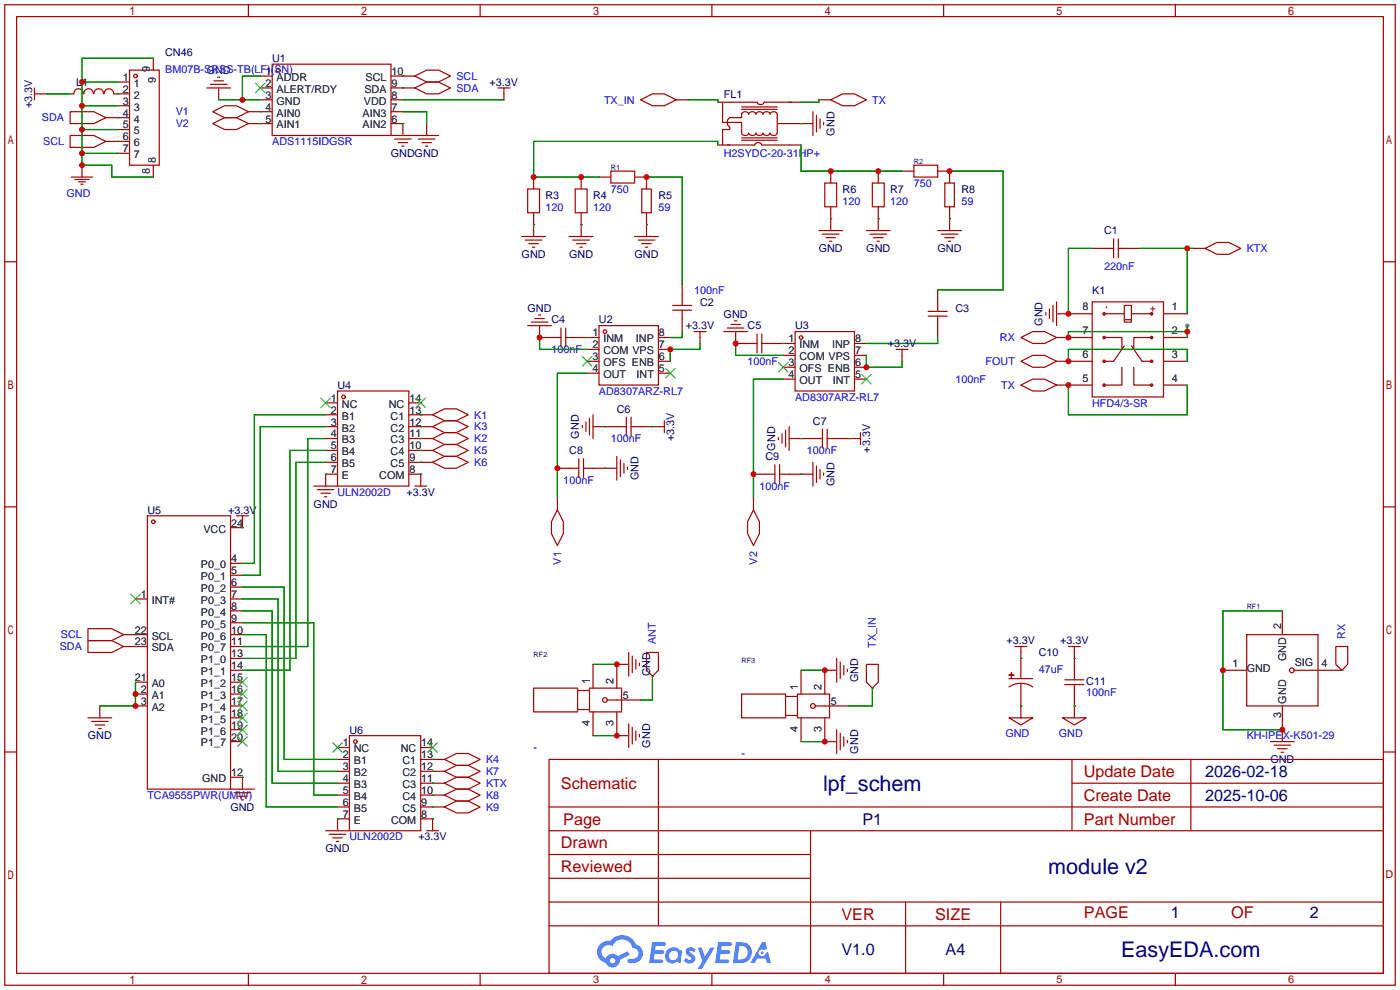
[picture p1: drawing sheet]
<svg xmlns="http://www.w3.org/2000/svg" width="299mm" height="212mm" viewBox="0 0 299 212" stroke-linecap="round" stroke-linejoin="round" font-family="sans-serif">
<circle cx="253.7" cy="69.6" r=".51" fill="#999"/>
<g fill="none" stroke="#a10000" stroke-width=".25">
<path d="M1 1h297.2v209.6h-297.2zM3.6 3.6h292.1v204.4h-292.1zM53.1 1v2.6M102.6 1v2.6M152.1 1v2.6M201.7 1v2.6M251.2 1v2.6M1 55.9h2.6M295.7 55.9h2.5M1 108.3h2.6M295.7 108.3h2.5M1 160.7h2.6"/>
<path d="M117.3 162.3h178.4v45.7h-178.4zM117.3 177.5h178.4M117.3 172.5h178.4M140.7 162.3v35.6M173.2 177.5v30.5M229.1 162.3v15.2M229.1 167.4h66.6M254.5 162.3v15.2M295.7 160.7h2.5M117.3 182.6h55.9M117.3 197.9h178.4M117.3 192.8h178.4"/>
<path d="M117.3 187.7h55.9M193.5 192.8v15.2M213.9 192.8v15.2M53.1 208v2.6M102.6 208v2.6M152.1 208v2.6M201.7 208v2.6M251.2 208v2.6"/>
</g>
<g fill="#5487ff">
<path d="M146.9 202.7a1.3 1.3 0 0 1 1.8 .3l-.4 .6a.54 .54 0 0 0-.9-.2l.1 .2a1.34 1.34 0 0 1 1 1.8 1.47 1.47 0 0 1-2.4-.1l.5-.6 .8 .5a.31 .31 0 0 0 .4-.3 .31 .31 0 0 0-.3-.4 1.12 1.12 0 0 1-.6-1.8z"/>
<path d="M149.1 202.5h.9l.6 2 1.2-2h.9l-2.7 4.6h-.9l1-1.7z"/>
<path d="M139.4 201.4h1.6a1.31 1.31 0 0 1 1.2 .2 .4 .4 0 0 1-.3 .5l-1.8 .1-.1 .9h1.6a.4 .4 0 0 1 .4 .4 .4 .4 0 0 1-.4 .4h-1.7l-.2 1.2h1.4a.46 .46 0 0 1 .5 0 .46 .46 0 0 1 .1 .5l-.3 .2h-2.7z"/>
<path d="M153.5 201.4h1.6a1.32 1.32 0 0 1 1.2 .2 .39 .39 0 0 1-.3 .5l-1.8 .1-.1 .9h1.7a.4 .4 0 0 1 .3 .4 .4 .4 0 0 1-.4 .4h-1.7l-.2 1.2h1.4a.46 .46 0 0 1 .5 0 .46 .46 0 0 1 .1 .5l-.3 .2h-2.7z"/>
<path d="M162.9 201.4h.7l.4 1.3-.7 .4a.75 .75 0 0 0-1.1 .3 .75 .75 0 0 0 .5 1 .75 .75 0 0 0 .9-.7l.5-.2 .7 2.3h-.9l-.2-.9h-1.9l-.5 .9h-.9z"/>
<path d="M157.3 201.4l-.7 4.4h1.5a2.27 2.27 0 0 0 2.6-2.2 2.27 2.27 0 0 0-2.7-2.2zM158 202.1a1.5 1.5 0 0 1 1.8 1.6 1.5 1.5 0 0 1-1.9 1.4h-.3z"/>
<path d="M142.7 203a1.6 1.6 0 0 0-.3 2.3 1.6 1.6 0 0 0 2.3 .2l.8 .3 .3-2.4-.2-.3-.4-.1a1.58 1.58 0 0 0-2.5 0zM143.3 203.5a.98 .98 0 0 1 1.6 .4 .98 .98 0 0 1-1.1 1.3 .94 .94 0 0 1-.8-.7 .94 .94 0 0 1 .3-1z"/>
<path d="M128.3 201.8a2.37 2.37 0 0 0 1.2 4 1.54 1.54 0 0 0 1.7 1 1.54 1.54 0 0 0 1.3-1.6l2.1-1.1-.5-.8-2 1a1.57 1.57 0 0 0-2.6 .5 1.5 1.5 0 0 1-.8-2.1 1.5 1.5 0 0 1 2.2-.5 2.23 2.23 0 0 1 2.3-1.4 2.23 2.23 0 0 1 2 1.8 1.16 1.16 0 0 1 1.2 1.1 1.16 1.16 0 0 1-1.1 1.2h-.6a.47 .47 0 0 0-.6 .4 .47 .47 0 0 0 .4 .5 2.17 2.17 0 0 0 2.5-.9 2.17 2.17 0 0 0-.3-2.7l-.8-.4a3.2 3.2 0 0 0-5.5-.7l-1.1 .1zM130.4 205.3a.58 .58 0 0 1 1.1 0 .58 .58 0 0 1-1.1 0z"/>
<circle cx="162.9" cy="203.6" r=".28"/>
</g>
<g fill="none" stroke="#a10000" stroke-width=".25">
<path d="M7.4 18.8v2.5M25.1 17.5h2.6M27.7 15h6.3v20.3h-6.3zM32.8 12.4v2.6M44.2 18.8h5.1M45 18h3.5M45.7 17.3h2.1M46.5 16.5h.5M46.7 18.8v2.5M55.6 16.3h2.6M55.6 18.8h2.6M58.2 13.7h25.4v15.3h-25.4z"/>
<path d="M83.6 16.3h5M83.6 18.8h5M88.6 16.3l2.6-1.3h2.5l2.6 1.3-2.6 1.2h-2.5zM88.6 18.8l2.6-1.3h2.5l2.6 1.3-2.6 1.3h-2.5zM106.4 18.8h2.6M107.7 18.8v2.5M7.4 20.1h2.5M15 23.9h5.1l2.5 1.2-2.5 1.3h-5.1zM15 29h5.1l2.5 1.2-2.5 1.3h-5.1zM15 20.1h.7M15.2 37.8h4.6M15.8 20.1a1.01 1.01 0 0 1 1-1.1 1.01 1.01 0 0 1 1 1.1"/>
<path d="M16 38.4h3M16.8 38.9h1.5M17.3 39.4h.5M17.5 35.3h.1M17.5 35.3v2.5M17.9 20.1a1.01 1.01 0 0 1 1-1.1 1.01 1.01 0 0 1 1.1 1.1M20.1 20.1a1.01 1.01 0 0 1 1-1.1 1.01 1.01 0 0 1 1 1.1M22.3 20.1a1.01 1.01 0 0 1 1-1.1 1.01 1.01 0 0 1 1 1.1M22.6 25.1h5.1M22.6 30.2h5.1M24.4 20.1h3.3M25.1 22.6h2.6"/>
<path d="M25.1 27.7h2.6M25.1 32.8h2.6M32.8 35.3v2.5M45.5 23.9l2.5-1.3h2.5l2.6 1.3-2.6 1.2h-2.5zM45.5 26.4l2.5-1.3h2.5l2.6 1.3-2.6 1.3h-2.5zM53.1 23.9h5.1M53.1 26.4h5.1M55.6 21.3h2.6M83.6 21.3h2.5M83.6 23.9h2.5M83.6 26.4h2.5v2.6M83.6 29h10.1"/>
<path d="M84.3 29.7h3.6M85.1 30.5h2M85.9 31.2h.5M89.4 29.7h3.6M90.2 30.5h2M90.9 31.2h.5M91.2 26.4v2.6M114 37.8v2.6M124.2 37.8v2.6M128 37.8h2.6M130.6 36.6h5v2.5h-5zM135.6 37.8h2.6v2.6"/>
<path d="M136.9 21.3l2.5-1.2h2.6l2.5 1.2-2.5 1.3h-2.6zM144.5 21.3h2.6M153.4 31h7.9a.82 .82 0 0 1 .8-.5 .82 .82 0 0 1 .7 .5h8.4M153.4 21.8h8.4a.82 .82 0 0 0 .8 .6 .82 .82 0 0 0 .7-.6h7.9M154.4 21.8v4.4h4.1v1.2M158.5 28.4a.82 .82 0 0 0 .8 .6 .82 .82 0 0 0 .7-.6 .82 .82 0 0 0 .8 .6 .82 .82 0 0 0 .7-.6 .82 .82 0 0 0 .8 .6 .82 .82 0 0 0 .8-.6 .82 .82 0 0 0 .7 .6 .82 .82 0 0 0 .8-.6 .82 .82 0 0 0 .8 .6 .82 .82 0 0 0 .7-.6M158.5 30h7.6M158.5 29.5h7.6M158.5 22.9h7.6M158.5 23.4h7.6M158.5 27.6v.8M166.1 24.4v4.1"/>
<path d="M166.1 24.4a.82 .82 0 0 0-.7-.5 .82 .82 0 0 0-.8 .5 .82 .82 0 0 0-.8-.5 .82 .82 0 0 0-.7 .5 .82 .82 0 0 0-.8-.5 .82 .82 0 0 0-.8 .5 .82 .82 0 0 0-.7-.5 .82 .82 0 0 0-.8 .5 .83 .83 0 0 0-.7-.5 .83 .83 0 0 0-.8 .5v.7h-2.5a1.26 1.26 0 0 0 0 2.1v.5h-1.6v3.3M166.1 26.4h7.6M173.7 23.9v5.1M174.5 24.6v3.6M175 21.3h2.5M175.3 25.4v2M176 26.2v.5M176.3 39.1h2.5v5.1h-2.5zM177.5 21.3l2.6-1.2h2.5l2.6 1.2-2.6 1.3h-2.5zM177.5 36.6v2.5M186.4 39.1h2.6v5.1h-2.6zM187.7 36.6v2.5"/>
<path d="M192.8 36.6h2.5M195.3 35.3h5.1v2.5h-5.1zM200.4 36.6h2.5v2.5M201.9 39.1h2.1v5.1h-2.1zM111.5 50.5h5.1M112.3 51.3h3.5M112.8 40.4h2.5v5.1h-2.5zM113 52.1h2.1M113.8 52.8h.5M114 45.5v5M121.7 50.5h5M122.4 51.3h3.6"/>
<path d="M122.9 40.4h2.6v5.1h-2.6zM123.2 52.1h2M124 52.8h.5M124.2 45.5v5M135.6 50.5h5.1M136.4 51.3h3.6M137.2 40.4h2v5.1h-2zM137.2 52.1h2M137.9 52.8h.5M138.2 45.5v5M175 49.3h5.1M175.8 50h3.5"/>
<path d="M176.5 50.8h2.1M177.3 51.6h.5M177.5 44.2v5.1M185.2 49.3h5M185.9 50h3.6M186.7 50.8h2M187.5 51.6h.5M187.7 44.2v5.1M200.4 49.3h5.1M201.2 50h3.5M201.9 50.8h2.1M202.7 51.6h.5"/>
<path d="M202.9 44.2v5.1M233.4 53.1h4.6M238 51.1v4M239 53.1h4.6M239 51.1v4M255 53.1h2.6M257.6 53.1l2.5-1.3h2.5l2.6 1.3-2.6 1.3h-2.5zM112.8 69.6h5.1M113.5 68.8h3.6M114.3 68.1h2M115.1 67.3h.5M115.3 69.6v2.5h4.6"/>
<path d="M119.9 70.1v4.1M120.9 72.1h7.1M120.9 70.1v4.1M125.5 74.7h2.5M125.5 77.2h2.5M125.5 79.8h2.5M128 69.6h12.7v12.7h-12.7zM140.7 72.1h2.6M140.7 74.7h2.6M140.7 77.2h2.6M140.7 79.8h2.6M143.8 65.3h4"/>
<path d="M143.8 66.3h4M145.8 60.7v4.6M145.8 66.3v4.6M148.3 70.9h2.6M149.6 70.9v2.5M154.7 70.9h5.1M155.4 70.1h3.6M156.2 69.3h2M157 68.6h.5M157.2 70.9v2.5h4.6M161.8 71.4v4M162.8 73.4h7.1"/>
<path d="M162.8 71.4v4M167.4 75.9h2.5M167.4 78.5h2.5M169.9 70.9h12.7v12.7h-12.7zM182.6 73.4h2.6M182.6 75.9h2.6M182.6 78.5h2.6M191.5 74.7h2.6M192.8 74.7v2.5M198.4 66.5h4M198.4 67.6h4M200.4 62v4.5"/>
<path d="M200.4 67.6v4.5M218.2 77.2l2.5-1.3h2.6l2.5 1.3-2.5 1.3h-2.6zM218.2 72.1l2.5-1.2h2.6l2.5 1.2-2.5 1.3h-2.6zM223.5 66.8v.5M224.3 66v2.1M225 65.3v3.5M225.8 72.1h7.6M225.8 77.2h7.6M225.8 67.1h7.6M225.8 64.5v5.1M233.4 64.5h15.3v20.3h-15.3zM236 72.1h3.8v2.6"/>
<path d="M236 67.1h4.3M239.8 78.5v3.8h-3.8M240.3 68.3v.5h1.5v-.5M240.3 65.3h1.5v3h-1.5zM240.3 73.9l-2.3 3.3h-2M241.8 73.9l2.3 3.3h2M241.8 67.1h4.3M242.3 78.5v3.8h3.8M246.1 72.1h-3.8v2.6M248.7 72.1h5M248.7 77.2h5M248.7 67.1h5"/>
<path d="M69.6 93.7h2.5M69.6 91.2h2.5M69.6 88.6h2.5M69.6 96.3h2.5M69.6 98.8h2.5M69.6 86.1h2.5M72.1 83.6h15.3v20.3h-15.3zM87.4 93.7h5.1M87.4 91.2h5.1M87.4 88.6h5.1M87.4 96.3h5.1M87.4 98.8h5.1"/>
<path d="M87.4 86.1h2.5M92.5 88.6l2.5-1.2h2.5l2.6 1.2-2.6 1.3h-2.5zM92.5 91.2l2.5-1.3h2.5l2.6 1.3-2.6 1.3h-2.5zM92.5 93.7l2.5-1.2h2.5l2.6 1.2-2.6 1.3h-2.5zM92.5 96.3l2.5-1.3h2.5l2.6 1.3-2.6 1.2h-2.5zM92.5 98.8l2.5-1.3h2.5l2.6 1.3-2.6 1.3h-2.5zM123.7 98v4.1M124.5 90.9v.5M124.7 98v4.1M125.2 90.2v2M126 89.4v3.6M126.7 91.2h7.2"/>
<path d="M126.7 88.6v5.1M131.8 97.5v5.1M132.6 98.3v3.6M133.3 99.1v2M133.9 89.2v4M134.1 99.8v.5M134.9 91.2h7.1M134.9 89.2v4M142 89.9v2.6M165.6 99.3v4.1M166.4 93.5v.5M166.6 99.3v4.1"/>
<path d="M167.1 92.7v2M167.4 81h2.5M167.9 91.9v3.6M168.7 93.7h7.1M168.7 91.2v5.1M173.7 98.8v5.1M174.5 99.6v3.5M175.8 91.7v4.1M176.8 93.7h7.1M176.8 91.7v4.1M182.6 81h2.6M183.9 92.5v2.5"/>
<path d="M218.2 82.3l2.5-1.3h2.6l2.5 1.3-2.5 1.3h-2.6zM225.8 82.3h7.6M248.7 82.3h5M31.5 110.2h17.8v58.5h-17.8zM50.5 110.2h2.6M51.8 110.2v2.6h-2.5M67.1 103.9h5M67.8 104.6h3.6M68.6 105.4h2M69.3 106.2h.5M72.1 101.3h-2.5v2.6M87.4 101.3h2.5v2.6"/>
<path d="M88.6 103.9h2.6M119.1 109l1.3 2.5v2.5l-1.3 2.6-1.2-2.6v-2.5zM119.1 100.1h4.6M119.1 106.4v2.6M124.7 100.1h7.1M161 109l1.3 2.5v2.5l-1.3 2.6-1.2-2.6v-2.5zM161 101.3h4.6M161 106.4v2.6M166.6 101.3h7.1M175.3 100.3v2.1M176 101.1v.5M18.8 136.9h5.1l2.5 1.3-2.5 1.2h-5.1z"/>
<path d="M18.8 134.4h5.1l2.5 1.2-2.5 1.3h-5.1zM26.4 135.6h5.1M26.4 138.2h5.1M29 128h2.5M49.3 128h2.5M49.3 135.6h2.5M49.3 138.2h2.5M49.3 133.1h2.5M49.3 130.6h2.5M49.3 125.5h2.5M49.3 122.9h2.5M49.3 120.4h2.5"/>
<path d="M134.4 139.4v5.1M138.2 139.4h2.5v3.9l-1.3 1.2-1.2-1.2zM216.9 138.2h2.6M218.2 138.2v6.8M228.3 138.2h2.6M229.6 138.2v7.1M266.4 135.6h15.3v15.3h-15.3zM274.1 130.6v5M285.5 138.2h2.5v3.8l-1.2 1.3-1.3-1.3zM18.8 153.4h5.1M19.6 154.2h3.5M20.3 154.9h2.1"/>
<path d="M21.1 155.7h.5M21.3 150.9v2.5M29 145.8h2.5M29 148.3h2.5M29 150.9h2.5M49.3 143.3h2.5M49.3 158.5h2.5M49.3 145.8h2.5M49.3 148.3h2.5M49.3 150.9h2.5M49.3 156h2.5M49.3 153.4h2.5"/>
<path d="M49.3 140.7h2.5M72.1 159.8h2.6M74.7 157.2h15.2v20.3h-15.2zM89.9 159.8h2.6M114 147.1h9.4v5h-9.4zM123.4 147.6h2.6M123.4 151.6h2.6M126 147.1h6.8v5h-6.8zM126.7 142v5.1M126.7 152.1v5.1M129.8 149.6h7.1M131.8 152.1v5.1h2.6"/>
<path d="M134.4 142h-2.6v5.1M134.4 154.7v5.1M135.1 140.2v3.6M135.1 155.4v3.6M135.9 141v2M135.9 156.2v2M136.7 141.7v.5M136.7 157v.5M139.4 144.5h.1M158.5 148.3h9.4v5.1h-9.4zM167.9 152.9h2.5M167.9 148.8h2.5"/>
<path d="M170.4 148.3h6.9v5.1h-6.9zM171.2 143.3v5M171.2 153.4v5.1M174.2 150.9h7.2M176.3 153.4v5.1h2.5M178.8 143.3h-2.5v5M178.8 140.7v5.1M178.8 156v5M179.6 141.5v3.5M179.6 156.7v3.6M180.3 142.2v2.1M180.3 157.5v2"/>
<path d="M181.1 143v.5M181.1 158.2v.6M185.2 142h2.5v3.8l-1.3 1.3-1.2-1.3zM186.4 147.1h.1M215.6 144.3h1.1zM215.6 153.4h5.1l-2.5 1.5zM215.6 145h5.1M216.2 143.8v1zM218.2 150.9h.1M218.2 146.1l1.6 .2 .9 .5M218.2 146.1l-1.1 .1-1.5 .6M218.2 146.1v7.3"/>
<path d="M227.1 153.4h5.1l-2.6 1.5zM227.6 146.3h4M227.6 145.3h4M229.6 150.9h.1M229.6 146.3v7.1M261.4 143.3h5M271.5 158.5h5.1M272.3 159.3h3.5M274.1 150.9v7.6M276.6 143.3h10.2M286.8 143.3h.1M49.3 166.1h2.5v2.6"/>
<path d="M49.3 168.7h5.1M50 169.4h3.6M50.8 170.2h2M51.6 170.9h.5M69.6 177.5h5.1M70.4 178.3h3.5M71.1 179.1h2.1M71.9 179.8h.5M72.1 167.4h2.6M72.1 169.9h2.6M72.1 172.5h2.6M72.1 162.3h2.6"/>
<path d="M72.1 164.8h2.6M74.7 175h-2.6v2.5M89.9 167.4h5.1M89.9 169.9h5.1M89.9 172.5h5.1M89.9 162.3h5.1M89.9 164.8h5.1M89.9 175h2.6v2.5M91.2 177.5h2.5M95 167.4l2.5-1.3h2.6l2.5 1.3-2.5 1.3h-2.6zM95 169.9l2.5-1.2h2.6l2.5 1.2-2.5 1.3h-2.6zM95 172.5l2.5-1.3h2.6l2.5 1.3-2.5 1.2h-2.6z"/>
<path d="M95 164.8l2.5-1.2h2.6l2.5 1.2-2.5 1.3h-2.6zM95 162.3l2.5-1.3h2.6l2.5 1.3-2.5 1.3h-2.6zM273 160h2.1M273.8 160.8h.5"/>
<circle cx="29" cy="16.3" r=".38"/>
<circle cx="59.4" cy="15" r=".38"/>
<circle cx="129.3" cy="70.9" r=".38"/>
<circle cx="171.2" cy="72.1" r=".38"/>
<circle cx="236" cy="67.1" r=".25"/>
<circle cx="236" cy="72.1" r=".25"/>
<circle cx="236" cy="77.2" r=".25"/>
<circle cx="246.1" cy="72.1" r=".25"/>
<circle cx="246.1" cy="67.1" r=".25"/>
<circle cx="246.1" cy="77.2" r=".25"/>
<circle cx="73.4" cy="84.8" r=".38"/>
<circle cx="236" cy="82.3" r=".25"/>
<circle cx="246.1" cy="82.3" r=".25"/>
<circle cx="32.8" cy="111.5" r=".38"/>
<circle cx="75.9" cy="158.5" r=".38"/>
<circle cx="129.3" cy="149.6" r=".51"/>
<circle cx="173.7" cy="150.9" r=".51"/>
<circle cx="276.1" cy="143.3" r=".51"/>
</g>
<g fill="none" stroke="#008700" stroke-width=".25">
<path d="M17.5 17.5h7.6M32.8 12.4h-15.3v22.9h6.4v2.5h8.9M55.6 16.3h-3.8v5M86.1 16.3h.1M86.1 18.8h.1M9.9 20.1h5.1M17.5 22.6h7.6M17.5 27.7h7.6M17.5 32.8h7.6M25.1 25.1h.1M25.1 30.2h.1M25.1 20.1h.1"/>
<path d="M46.7 21.3h8.9M55.6 23.9h.1M55.6 26.4h.1M86.1 26.4h.1M86.1 21.3h21.6M86.1 23.9h5.1v2.5M138.2 37.8h7.6v22.9M147.1 21.3h6.3v.5M153.4 31v-.8h-39.4v7.6h14M171.2 26.4h.1M171.2 31v5.6h21.6M175 21.3v.5h-3.8"/>
<path d="M202.9 36.6h11.5v25.4h-14M114 48h.1M124.2 48h.1M138.2 48h.1M177.5 46.7h.1M187.7 46.7h.1M202.9 46.7h.1M233.4 53.1h-5.1v14M243.6 53.1h11.4M253.7 53.1v14M115.3 72.1v2.6h10.2M125.5 72.1h.1"/>
<path d="M125.5 79.8h-6.4v26.6M145.8 70.9v1.2h-2.5M149.6 73.4v1.3h-6.3v2.5M157.2 73.4v2.5h10.2M167.4 73.4h.1M185.2 75.9v2.6h7.6v-1.3M200.4 72.1v1.3h-15.2M228.3 77.2v-2.5h25.4v2.5M253.7 70.9h-25.4v1.2M253.7 69.6v2.5M69.6 96.3h-7.6v47h-10.2M69.6 91.2h-14v31.7h-3.8"/>
<path d="M69.6 88.6h-15.2v31.8h-2.6M69.6 98.8h-6.4v41.9h-11.4M69.6 93.7h-3.8v44.5h-14M89.9 88.6h.1M89.9 91.2h.1M89.9 93.7h.1M89.9 96.3h.1M89.9 98.8h.1M129.3 91.2h.1M139.4 91.2h.1M167.4 81h-6.4v25.4M171.2 93.7h.1"/>
<path d="M181.4 93.7h.1M228.3 82.3v6.3h25.4v-6.3M51.8 112.8h.1M69.6 101.3h.1M89.9 101.3h.1M129.3 100.1h.1M171.2 101.3h.1M29 135.6h.1M29 138.2h.1M51.8 130.6h6.4v36.8h13.9M51.8 125.5h8.9v36.8h11.4M51.8 128h7.6v36.8h12.7"/>
<path d="M51.8 135.6h5.1v36.9h15.2M51.8 133.1h15.3v36.8h5M274.1 130.6h-12.7v25.4h12.7M29 145.8v5.1h-7.7M126.7 157.2h5.1M126.7 142h5.1M139.4 144.5v5.1h-2.5M171.2 158.5h5.1M171.2 143.3h5.1M186.4 147.1v3.8h-5M218.2 140.7h.1M218.2 150.9h.1"/>
<path d="M229.6 140.7h.1M229.6 150.9h.1M286.8 143.3h.1M51.8 166.1h.1M72.1 175h.1M92.5 172.5h.1M92.5 169.9h.1M92.5 167.4h.1M92.5 164.8h.1M92.5 162.3h.1M92.5 175h.1"/>
</g>
<g fill="none" stroke="#3c3" stroke-width=".25">
<path d="M54.6 17.8l2 2M56.6 17.8l-2 2M124.5 76.2l2 2M126.5 76.2l-2 2M142.2 78.7l2.1 2.1M144.3 78.7l-2.1 2.1M166.4 77.5l2 2M168.4 77.5l-2 2M68.6 85.1l2 2M70.6 85.1l-2 2M88.9 85.1l2 2M90.9 85.1l-2 2"/>
<path d="M184.1 80l2.1 2M186.2 80l-2.1 2M27.9 127l2.1 2M30 127l-2.1 2M50.8 157.5l2 2M50.8 154.9l2 2.1M50.8 152.4l2 2M50.8 149.9l2 2M50.8 147.3l2 2.1M50.8 144.8l2 2M52.8 157.5l-2 2M52.8 154.9l-2 2.1"/>
<path d="M52.8 152.4l-2 2M52.8 149.9l-2 2M52.8 147.3l-2 2.1M52.8 144.8l-2 2M71.1 158.8l2.1 2M73.2 158.8l-2.1 2M91.4 158.8l2.1 2M93.5 158.8l-2.1 2"/>
</g>
<g fill="#c00">
<circle cx="274.1" cy="156" r=".63"/>
<circle cx="261.4" cy="143.3" r=".63"/>
<circle cx="29" cy="150.9" r=".63"/>
<circle cx="29" cy="148.3" r=".63"/>
<circle cx="51.8" cy="21.3" r=".63"/>
<circle cx="228.3" cy="67.1" r=".63"/>
<circle cx="253.7" cy="53.1" r=".63"/>
<circle cx="157.2" cy="73.4" r=".63"/>
<circle cx="115.3" cy="72.1" r=".63"/>
<circle cx="138.2" cy="37.8" r=".63"/>
<circle cx="202.9" cy="36.6" r=".63"/>
<circle cx="177.5" cy="36.6" r=".63"/>
<circle cx="187.7" cy="36.6" r=".63"/>
<circle cx="124.2" cy="37.8" r=".63"/>
<circle cx="114" cy="37.8" r=".63"/>
<circle cx="143.3" cy="74.7" r=".63"/>
<circle cx="185.2" cy="78.5" r=".63"/>
<circle cx="119.1" cy="100.1" r=".63"/>
<circle cx="161" cy="101.3" r=".63"/>
<circle cx="131.8" cy="157.2" r=".63"/>
<circle cx="176.3" cy="158.5" r=".63"/>
<circle cx="176.3" cy="143.3" r=".63"/>
<circle cx="131.8" cy="142" r=".63"/>
<circle cx="228.3" cy="82.3" r=".63"/>
<circle cx="228.3" cy="77.2" r=".63"/>
<circle cx="228.3" cy="72.1" r=".63"/>
<circle cx="253.7" cy="70.9" r=".63"/>
<circle cx="17.5" cy="22.6" r=".63"/>
<circle cx="17.5" cy="17.5" r=".63"/>
<circle cx="17.5" cy="27.7" r=".63"/>
<circle cx="17.5" cy="32.8" r=".63"/>
<circle cx="17.5" cy="35.3" r=".63"/>
</g>
<g font-size="4.6" fill="#000080">
<text x="175.9" y="169">lpf_schem</text>
<text x="224" y="186.8">module v2</text>
<text x="239.6" y="204.6">EasyEDA.com</text>
</g>
<g font-size="3.5" fill="#a00000">
<text x="231.6" y="166.1">Update Date</text>
<text x="119.9" y="168.6">Schematic</text>
<text x="231.6" y="171.1">Create Date</text>
<text x="120.4" y="176.2">Page</text>
<text x="231.6" y="176.2">Part Number</text>
<text x="119.9" y="181.3">Drawn</text>
<text x="119.9" y="186.4">Reviewed</text>
<text x="179.8" y="196.5">VER</text>
<text x="199.9" y="196.5">SIZE</text>
<text x="231.6" y="196.3">PAGE</text>
<text x="263.1" y="196.3">OF</text>
</g>
<g font-size="3.5" fill="#000080">
<text x="257.6" y="166.1">2026-02-18</text>
<text x="257.6" y="171.1">2025-10-06</text>
<text x="184.3" y="176.2">P1</text>
<text x="250.2" y="196.3">1</text>
<text x="280" y="196.3">2</text>
<text x="179.8" y="204.2">V1.0</text>
<text x="202.1" y="204.2">A4</text>
</g>
<g font-size="2.3" fill="#000080">
<text x="35.3" y="12">CN46</text>
<text x="44.2" y="15.8">GND</text>
<text x="58.2" y="13.3">U1</text>
<text x="6.9" y="23.1" transform="rotate(-90 6.9 23.1)">+3.3V</text>
<text x="16.3" y="18.3">L1</text>
<text x="104.6" y="18.3">+3.3V</text>
<text x="154.7" y="20.9">FL1</text>
<text x="178.4" y="29" transform="rotate(-90 178.4 29)">GND</text>
<text x="83.5" y="33.6">GNDGND</text>
<text x="180.1" y="41.2">R6</text>
<text x="190.2" y="41.2">R7</text>
<text x="205.5" y="41.2">R8</text>
<text x="116.6" y="42.5">R3</text>
<text x="126.7" y="42.5">R4</text>
<text x="140.7" y="42.5">R5</text>
<text x="175" y="53.9">GND</text>
<text x="185.1" y="53.9">GND</text>
<text x="200.4" y="53.9">GND</text>
<text x="236" y="50.1">C1</text>
<text x="111.5" y="55.2">GND</text>
<text x="121.6" y="55.2">GND</text>
<text x="135.6" y="55.2">GND</text>
<text x="149.6" y="65.3">C2</text>
<text x="233.4" y="62.8">K1</text>
<text x="112.8" y="66.6">GND</text>
<text x="117.9" y="69.1">C4</text>
<text x="128" y="69.1">U2</text>
<text x="146.6" y="70.4">+3.3V</text>
<text x="154.7" y="67.9">GND</text>
<text x="159.8" y="70.4">C5</text>
<text x="169.9" y="70.4">U3</text>
<text x="204.2" y="66.6">C3</text>
<text x="222.8" y="69.6" transform="rotate(-90 222.8 69.6)">GND</text>
<text x="189.7" y="74.2">+3.3V</text>
<text x="72.1" y="83.1">U4</text>
<text x="131.8" y="88.2">C6</text>
<text x="123.7" y="93.8" transform="rotate(-90 123.7 93.8)">GND</text>
<text x="144.1" y="94.2" transform="rotate(-90 144.1 94.2)">+3.3V</text>
<text x="173.7" y="90.7">C7</text>
<text x="121.7" y="97.1">C8</text>
<text x="163.6" y="98.3">C9</text>
<text x="165.7" y="96.3" transform="rotate(-90 165.7 96.3)">GND</text>
<text x="186" y="96.8" transform="rotate(-90 186 96.8)">+3.3V</text>
<text x="86.9" y="106">+3.3V</text>
<text x="136.4" y="102.6" transform="rotate(-90 136.4 102.6)">GND</text>
<text x="178.4" y="103.9" transform="rotate(-90 178.4 103.9)">GND</text>
<text x="31.5" y="109.8">U5</text>
<text x="48.8" y="109.8">+3.3V</text>
<text x="67" y="108.5">GND</text>
<text x="215.1" y="137.7">+3.3V</text>
<text x="226.6" y="137.7">+3.3V</text>
<text x="222" y="140.3">C10</text>
<text x="139" y="144.6" transform="rotate(-90 139 144.6)">GND</text>
<text x="183.4" y="145.8" transform="rotate(-90 183.4 145.8)">GND</text>
<text x="232.2" y="146.5">C11</text>
<text x="18.8" y="158">GND</text>
<text x="74.7" y="156.8">U6</text>
<text x="139" y="159.8" transform="rotate(-90 139 159.8)">GND</text>
<text x="183.4" y="161.1" transform="rotate(-90 183.4 161.1)">GND</text>
<text x="271.5" y="163.1">GND</text>
<text x="49.3" y="173.3">GND</text>
<text x="89.4" y="179.6">+3.3V</text>
<text x="69.6" y="182.2">GND</text>
</g>
<g font-size="2.3">
<text x="26.3" y="17.3">1</text>
<text x="32" y="15.3" transform="rotate(-90 32 15.3)">9</text>
<text x="33.3" y="17.7" transform="rotate(-90 33.3 17.7)">9</text>
<text x="56.8" y="16">1</text>
<text x="59.1" y="17.3">ADDR</text>
<text x="78.1" y="17.3">SCL</text>
<text x="83.7" y="16">10</text>
<text x="26.3" y="19.8">2</text>
<text x="26.3" y="22.4">3</text>
<text x="28.6" y="18.6">1</text>
<text x="28.6" y="21.1">2</text>
<text x="28.6" y="23.6">3</text>
<text x="56.8" y="18.6">2</text>
<text x="56.8" y="21.1">3</text>
<text x="56.8" y="23.6">4</text>
<text x="59.1" y="19.8">ALERT/RDY</text>
<text x="59.1" y="22.4">GND</text>
<text x="77.8" y="22.4">VDD</text>
<text x="77.9" y="19.8">SDA</text>
<text x="83.7" y="23.6">7</text>
<text x="83.7" y="21.1">8</text>
<text x="83.7" y="18.6">9</text>
<text x="26.3" y="24.9">4</text>
<text x="26.3" y="27.5">5</text>
<text x="26.3" y="30">6</text>
<text x="28.6" y="26.2">4</text>
<text x="28.6" y="28.7">5</text>
<text x="56.8" y="26.2">5</text>
<text x="59.1" y="24.9">AIN0</text>
<text x="59.1" y="27.5">AIN1</text>
<text x="77.5" y="27.5">AIN2</text>
<text x="77.5" y="24.9">AIN3</text>
<text x="83.7" y="26.2">6</text>
<text x="26.3" y="32.5">7</text>
<text x="28.6" y="31.3">6</text>
<text x="28.6" y="33.8">7</text>
<text x="33.3" y="34.9" transform="rotate(-90 33.3 34.9)">8</text>
<text x="32" y="37.2" transform="rotate(-90 32 37.2)">8</text>
<text x="126.6" y="71.9">1</text>
<text x="140.8" y="71.9">8</text>
<text x="231.4" y="66.3">8</text>
<text x="231.4" y="71.4">7</text>
<text x="250.4" y="71.4">2</text>
<text x="250.4" y="66.3">1</text>
<text x="126.6" y="74.4">2</text>
<text x="126.6" y="77">3</text>
<text x="129" y="73.2">INM</text>
<text x="129" y="75.7">COM VPS</text>
<text x="135.9" y="73.2">INP</text>
<text x="140.8" y="77">6</text>
<text x="140.8" y="74.4">7</text>
<text x="168.5" y="73.2">1</text>
<text x="168.5" y="75.7">2</text>
<text x="170.9" y="74.4">INM</text>
<text x="170.9" y="77">COM VPS</text>
<text x="177.8" y="74.4">INP</text>
<text x="182.8" y="75.7">7</text>
<text x="182.8" y="73.2">8</text>
<text x="231.4" y="76.5">6</text>
<text x="250.4" y="76.5">3</text>
<text x="126.6" y="79.5">4</text>
<text x="129" y="78.3">OFS ENB</text>
<text x="129" y="80.8">OUT</text>
<text x="136.1" y="80.8">INT</text>
<text x="140.8" y="79.5">5</text>
<text x="168.5" y="78.3">3</text>
<text x="168.5" y="80.8">4</text>
<text x="170.9" y="79.5">OFS ENB</text>
<text x="170.9" y="82.1">OUT</text>
<text x="178" y="82.1">INT</text>
<text x="182.8" y="80.8">5</text>
<text x="182.8" y="78.3">6</text>
<text x="231.4" y="81.6">5</text>
<text x="250.4" y="81.6">4</text>
<text x="70.7" y="85.9">1</text>
<text x="70.7" y="88.4">2</text>
<text x="73.1" y="87.1">NC</text>
<text x="73.1" y="89.7">B1</text>
<text x="83.1" y="87.1">NC</text>
<text x="83.5" y="89.7">C1</text>
<text x="87.5" y="88.4">13</text>
<text x="87.5" y="85.9">14</text>
<text x="70.7" y="91">3</text>
<text x="70.7" y="93.5">4</text>
<text x="73.1" y="92.2">B2</text>
<text x="73.1" y="94.8">B3</text>
<text x="83.5" y="94.8">C3</text>
<text x="83.5" y="92.2">C2</text>
<text x="87.5" y="93.5">11</text>
<text x="87.5" y="91">12</text>
<text x="70.7" y="96">5</text>
<text x="70.7" y="98.6">6</text>
<text x="70.7" y="101.1">7</text>
<text x="73.1" y="97.3">B4</text>
<text x="73.1" y="99.8">B5</text>
<text x="83.5" y="99.8">C5</text>
<text x="83.5" y="97.3">C4</text>
<text x="87.5" y="101.1">8</text>
<text x="87.5" y="98.6">9</text>
<text x="87.5" y="96">10</text>
<text x="73.1" y="102.4">E</text>
<text x="81.1" y="102.4">COM</text>
<text x="43.5" y="113.8">VCC</text>
<text x="49.4" y="112.5">24</text>
<text x="42.9" y="124">P0_1</text>
<text x="42.9" y="121.4">P0_0</text>
<text x="49.4" y="125.2">6</text>
<text x="49.4" y="122.7">5</text>
<text x="49.4" y="120.2">4</text>
<text x="30.1" y="127.8">1</text>
<text x="32.4" y="129.1">INT#</text>
<text x="42.9" y="131.6">P0_4</text>
<text x="42.9" y="129.1">P0_3</text>
<text x="42.9" y="126.5">P0_2</text>
<text x="49.4" y="130.3">8</text>
<text x="49.4" y="127.8">7</text>
<text x="28.8" y="135.4">22</text>
<text x="28.8" y="137.9">23</text>
<text x="32.4" y="136.7">SCL</text>
<text x="42.9" y="136.7">P0_6</text>
<text x="42.9" y="134.1">P0_5</text>
<text x="49.4" y="137.9">11</text>
<text x="49.4" y="135.4">10</text>
<text x="49.4" y="132.9">9</text>
<text x="273.8" y="134.4" transform="rotate(-90 273.8 134.4)">2</text>
<text x="32.4" y="139.2">SDA</text>
<text x="42.9" y="141.8">P1_0</text>
<text x="42.9" y="139.2">P0_7</text>
<text x="49.4" y="143">14</text>
<text x="49.4" y="140.5">13</text>
<text x="263.4" y="142.5">1</text>
<text x="266.5" y="143.6">GND</text>
<text x="274.9" y="141.3" transform="rotate(-90 274.9 141.3)">GND</text>
<text x="276.7" y="142.3">SIG</text>
<text x="282.5" y="142.5">4</text>
<text x="28.8" y="145.6">21</text>
<text x="30.1" y="148.1">2</text>
<text x="32.4" y="146.8">A0</text>
<text x="32.4" y="149.4">A1</text>
<text x="42.9" y="149.4">P1_3</text>
<text x="42.9" y="146.8">P1_2</text>
<text x="42.9" y="144.3">P1_1</text>
<text x="49.4" y="148.1">16</text>
<text x="49.4" y="145.6">15</text>
<text x="126" y="146.3" transform="rotate(-90 126 146.3)">1</text>
<text x="131.1" y="146.3" transform="rotate(-90 131.1 146.3)">2</text>
<text x="133.1" y="149.4">5</text>
<text x="170.5" y="147.6" transform="rotate(-90 170.5 147.6)">1</text>
<text x="175.6" y="147.6" transform="rotate(-90 175.6 147.6)">2</text>
<text x="30.1" y="150.6">3</text>
<text x="32.4" y="151.9">A2</text>
<text x="42.9" y="154.5">P1_5</text>
<text x="42.9" y="151.9">P1_4</text>
<text x="49.4" y="155.7">19</text>
<text x="49.4" y="153.2">18</text>
<text x="49.4" y="150.6">17</text>
<text x="126" y="155.2" transform="rotate(-90 126 155.2)">4</text>
<text x="131.1" y="155.2" transform="rotate(-90 131.1 155.2)">3</text>
<text x="177.5" y="150.6">5</text>
<text x="273.8" y="153.4" transform="rotate(-90 273.8 153.4)">3</text>
<text x="274.9" y="150.4" transform="rotate(-90 274.9 150.4)">GND</text>
<text x="42.9" y="159.5">P1_7</text>
<text x="42.9" y="157">P1_6</text>
<text x="49.4" y="158.3">20</text>
<text x="73.3" y="159.5">1</text>
<text x="75.6" y="160.8">NC</text>
<text x="85.6" y="160.8">NC</text>
<text x="90" y="159.5">14</text>
<text x="170.5" y="156.5" transform="rotate(-90 170.5 156.5)">4</text>
<text x="175.6" y="156.5" transform="rotate(-90 175.6 156.5)">3</text>
<text x="43.2" y="167.2">GND</text>
<text x="49.4" y="165.9">12</text>
<text x="73.3" y="162.1">2</text>
<text x="73.3" y="164.6">3</text>
<text x="73.3" y="167.2">4</text>
<text x="75.6" y="163.3">B1</text>
<text x="75.6" y="165.9">B2</text>
<text x="86" y="165.9">C2</text>
<text x="86" y="163.3">C1</text>
<text x="90" y="167.2">11</text>
<text x="90" y="164.6">12</text>
<text x="90" y="162.1">13</text>
<text x="73.3" y="169.7">5</text>
<text x="73.3" y="172.2">6</text>
<text x="75.6" y="168.4">B3</text>
<text x="75.6" y="171">B4</text>
<text x="75.6" y="173.5">B5</text>
<text x="86" y="173.5">C5</text>
<text x="86" y="171">C4</text>
<text x="86" y="168.4">C3</text>
<text x="90" y="172.2">9</text>
<text x="90" y="169.7">10</text>
<text x="73.3" y="174.8">7</text>
<text x="75.6" y="176">E</text>
<text x="83.6" y="176">COM</text>
<text x="90" y="174.8">8</text>
</g>
<g font-size="2.3" fill="#00f">
<text x="35.3" y="15.5">BM07B-SRSS-TB(LF)(SN)</text>
<text x="97.5" y="17.1">SCL</text>
<text x="97.5" y="19.6">SDA</text>
<text x="129.1" y="22.1">TX_IN</text>
<text x="186.4" y="22.1">TX</text>
<text x="9" y="26">SDA</text>
<text x="37.6" y="24.7">V1</text>
<text x="37.6" y="27.2">V2</text>
<text x="9.2" y="31">SCL</text>
<text x="58.2" y="31">ADS1115IDGSR</text>
<text x="154.7" y="33.6">H2SYDC-20-31HP+</text>
<text x="130.6" y="41.2">750</text>
<text x="195.3" y="39.9">750</text>
<text x="14.2" y="42.1">GND</text>
<text x="116.6" y="45">120</text>
<text x="126.7" y="45">120</text>
<text x="140.7" y="45">59</text>
<text x="180.1" y="43.7">120</text>
<text x="190.2" y="43.7">120</text>
<text x="205.5" y="43.7">59</text>
<text x="266.4" y="53.9">KTX</text>
<text x="236" y="57.7">220nF</text>
<text x="148.3" y="62.8">100nF</text>
<text x="117.9" y="75.5">100nF</text>
<text x="213.7" y="72.9">RX</text>
<text x="159.8" y="78">100nF</text>
<text x="204.2" y="81.8">100nF</text>
<text x="210.6" y="78">FOUT</text>
<text x="214" y="83.1">TX</text>
<text x="101.3" y="89.5">K1</text>
<text x="128" y="84.4">AD8307ARZ-RL7</text>
<text x="169.9" y="85.6">AD8307ARZ-RL7</text>
<text x="233.4" y="86.9">HFD4/3-SR</text>
<text x="101.3" y="92">K3</text>
<text x="101.3" y="94.5">K2</text>
<text x="130.6" y="94.5">100nF</text>
<text x="101.3" y="97.1">K5</text>
<text x="101.3" y="99.6">K6</text>
<text x="172.5" y="97.1">100nF</text>
<text x="72.1" y="106">ULN2002D</text>
<text x="120.4" y="103.4">100nF</text>
<text x="162.3" y="104.7">100nF</text>
<text x="119.9" y="120.7" transform="rotate(-90 119.9 120.7)">V1</text>
<text x="161.8" y="120.7" transform="rotate(-90 161.8 120.7)">V2</text>
<text x="13" y="136.4">SCL</text>
<text x="140.2" y="137.7" transform="rotate(-90 140.2 137.7)">ANT</text>
<text x="287.5" y="136.5" transform="rotate(-90 287.5 136.5)">RX</text>
<text x="12.8" y="139">SDA</text>
<text x="187.2" y="138.5" transform="rotate(-90 187.2 138.5)">TX_IN</text>
<text x="222" y="143.8">47uF</text>
<text x="232.2" y="148.8">100nF</text>
<text x="114" y="160.6">-</text>
<text x="158.5" y="161.8">-</text>
<text x="214.9" y="157.5">GND</text>
<text x="226.3" y="157.5">GND</text>
<text x="266.4" y="158">KH-IPEX-K501-29</text>
<text x="103.9" y="165.7">K7</text>
<text x="103.9" y="163.1">K4</text>
<text x="31.5" y="170.7">TCA9555PWR(UMW)</text>
<text x="103.9" y="168.2">KTX</text>
<text x="103.9" y="170.7">K8</text>
<text x="103.9" y="173.3">K9</text>
<text x="74.7" y="179.6">ULN2002D</text>
</g>
<g font-size="2.3" fill="#a00000">
<text x="296.1" y="187.7">D</text>
<text x="126.7" y="210.1">3</text>
<text x="176.3" y="210.1">4</text>
<text x="225.8" y="210.1">5</text>
<text x="275.3" y="210.1">6</text>
</g>
<g font-size="2.2" fill="#a00000">
<text x="237.1" y="66" transform="rotate(-90 237.1 66)">-</text>
<text x="247" y="66.6" transform="rotate(-90 247 66.6)">+</text>
</g>
<g font-size="1.6" fill="#000080">
<text x="195.3" y="35">R2</text>
<text x="130.6" y="36.3">R1</text>
<text x="266.4" y="130.2">RF1</text>
<text x="114" y="140.4">RF2</text>
<text x="158.5" y="141.7">RF3</text>
</g>
</svg>
